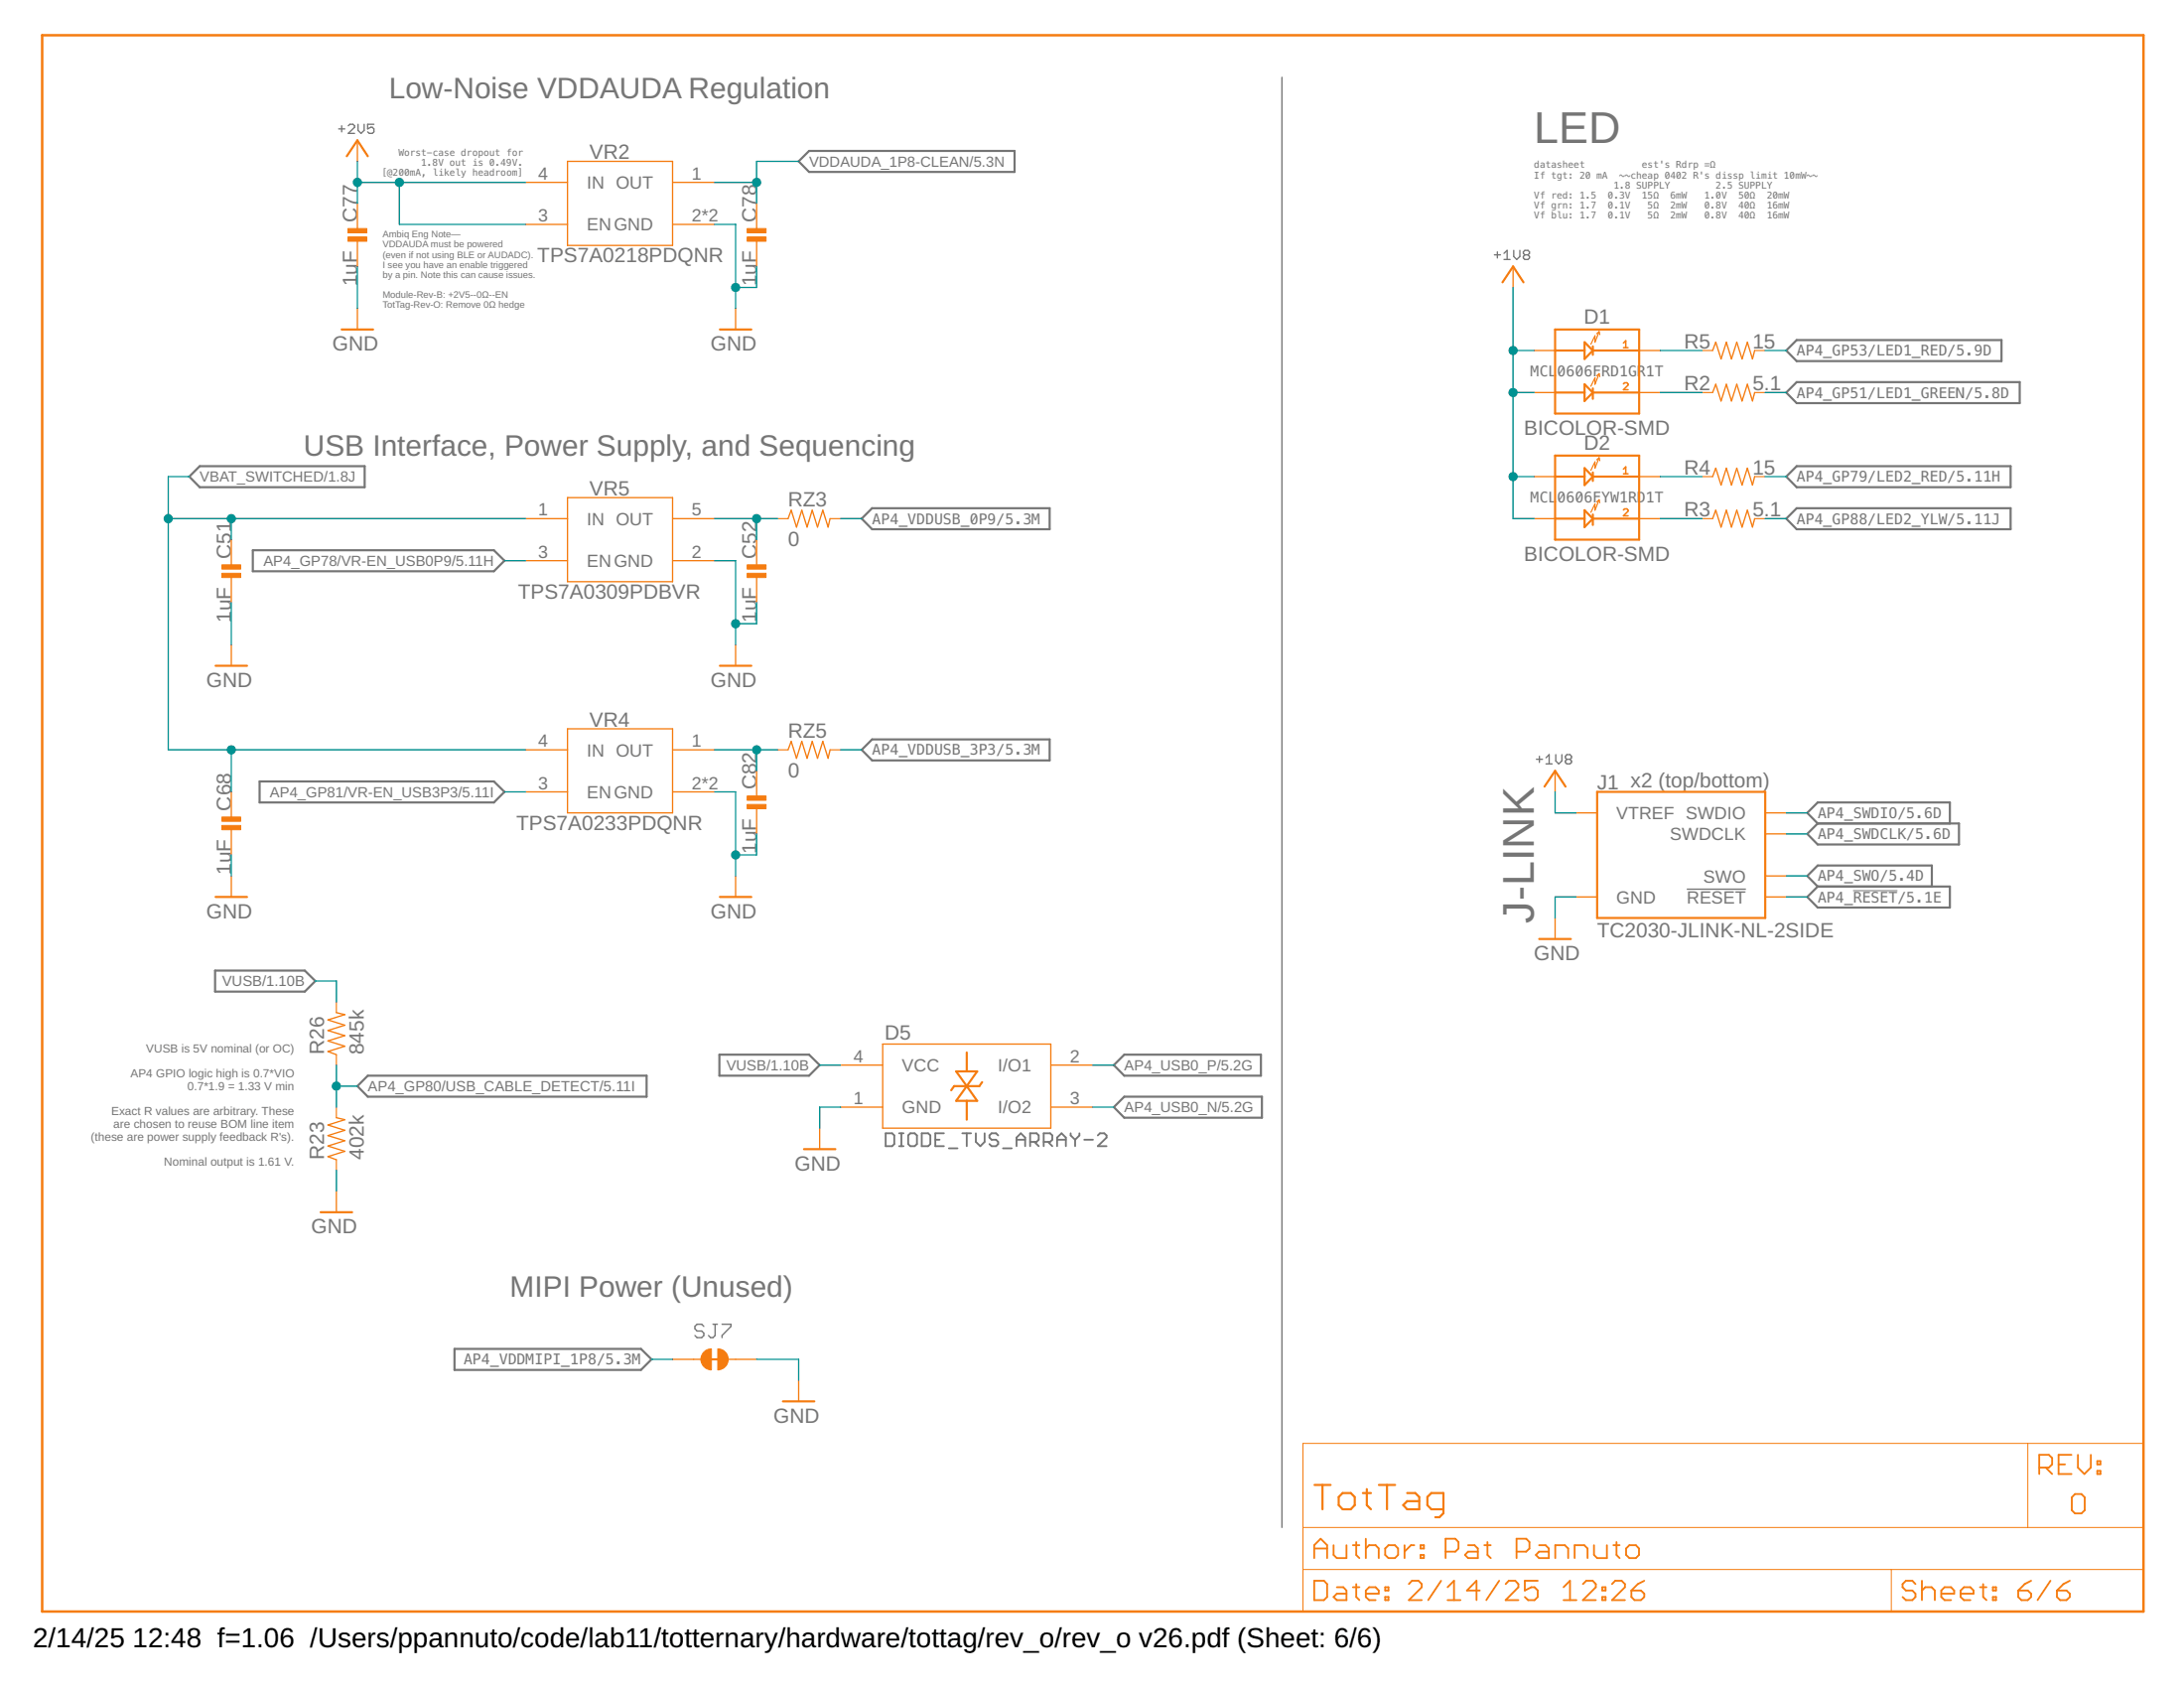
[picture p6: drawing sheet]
<svg xmlns="http://www.w3.org/2000/svg" width="279mm" height="216mm" viewBox="0 0 279 216" stroke-linecap="round" stroke-linejoin="round" font-family="sans-serif">
<g fill="none" stroke="#757575" stroke-width=".17">
<path d="M43.3 16.5h.8M43.7 16.1v.8M44.6 16.1l.2-.2h.3l.3 .2v.2l-.8 .8h.8M45.8 15.9v.8l.4 .4 .4-.4v-.8M47.8 15.9h-.8v.6l.4-.2h.2l.2 .2v.4l-.2 .2h-.4l-.2-.2M164 9.9v185.5M191.2 32.6h.8M191.6 32.2v.8M192.4 32.4l.4-.4v1.2M192.4 33.2h.8M193.7 32v.8l.3 .4 .4-.4v-.8M195.1 32.6h.4"/>
<path d="M195.1 32.6l-.2 .2v.2l.2 .2h.4l.2-.2v-.2l-.2-.2M195.1 32.6l-.2-.2v-.2l.2-.2h.4l.2 .2v.2l-.2 .2M196.6 97.1h.7M196.9 96.7v.8M197.8 96.9l.4-.4v1.2M197.8 97.7h.8M199 96.5v.8l.4 .4 .4-.4v-.8M200.4 97.1h.5M200.4 97.1l-.1 .2v.2l.1 .2h.5l.1-.2v-.2l-.1-.2M200.4 97.1l-.1-.2v-.2l.1-.2h.5l.1 .2v.2l-.1 .2M215.8 113.7h7.6M90 169.7l-.2-.3h-.6l-.3 .3v.2l.3 .3h.6l.2 .3v.3l-.2 .3h-.6l-.3-.3"/>
<path d="M91.2 169.4h.6M91.5 169.4v1.4l-.3 .3h-.3l-.3-.3M92.4 169.4h1.1v.3l-1.1 1.1v.3"/>
</g>
<g fill="none" stroke="#757575" stroke-width=".23">
<path d="M113.3 144.9h.8l.3 .3v1.1l-.3 .3h-.8zM115 146.6h.6M115 144.9h.6M115.3 144.9v1.7M116.2 145.2l.3-.3h.5l.3 .3v1.1l-.3 .3h-.5l-.3-.3zM117.9 144.9h.8l.3 .3v1.1l-.3 .3h-.8zM119.7 145.8h.5M120.8 144.9h-1.1v1.7h1.1M121.4 146.9h1.1M123.1 144.9h1.1M123.7 144.9v1.7M124.8 144.9v1.1l.6 .6 .6-.6v-1.1"/>
<path d="M127.7 145.2l-.3-.3h-.5l-.3 .3v.3l.3 .3h.5l.3 .2v.3l-.3 .3h-.5l-.3-.3M128.3 146.9h1.1M130 145.8h1.1M130 146.6v-1.1l.6-.6 .5 .6v1.1M131.8 146h.8l.3-.2v-.6l-.3-.3h-.8v1.7M132.3 146l.6 .6M133.5 146h.8l.3-.2v-.6l-.3-.3h-.8v1.7M134.1 146l.5 .6M135.2 145.8h1.2M135.2 146.6v-1.1l.6-.6 .6 .6v1.1M137 144.9v.3l.5 .6M137.5 145.8v.8"/>
<path d="M138.1 144.9v.3l-.6 .6M138.7 145.8h1.1M140.4 145.2l.3-.3h.6l.3 .3v.3l-1.2 1.1h1.2"/>
</g>
<g fill="none" stroke="#757575" stroke-width=".28">
<path d="M102.2 20.6l1.3-1.3h26.3v2.7h-26.3zM25.5 59.6h21.2v2.7h-21.2l-1.3-1.3zM228.5 50.2l1.3-1.3h28.6v2.7h-28.6zM228.5 44.8l1.3-1.3h26.3v2.7h-26.3zM32.3 70.4h30.9l1.3 1.3-1.3 1.4h-30.9zM110.2 66.3l1.4-1.3h22.7v2.7h-22.7zM228.5 66.3l1.3-1.3h27.4v2.7h-27.4zM228.5 61l1.3-1.4h27.4v2.7h-27.4zM33.2 99.9h30l1.3 1.4-1.3 1.3h-30zM110.2 95.9l1.4-1.3h22.7v2.7h-22.7zM232.5 105.3l-1.3-1.3 1.3-1.4h16.9v2.7M232.5 105.3h18.1v2.7h-18.1l-1.3-1.3z"/>
<path d="M232.5 113.4h16.9v2.7h-16.9l-1.3-1.4zM232.5 113.4l-1.3-1.4 1.3-1.3h14.6v2.7M27.5 124.1h11.5l1.3 1.4-1.3 1.3h-11.5zM47.1 137.6h35.6v2.7h-35.6l-1.4-1.4zM92 134.9h11.5l1.4 1.3-1.4 1.4h-11.5zM142.5 136.2l1.3-1.3h17.5v2.7h-17.5zM143.8 140.3h17.6v2.7h-17.6l-1.3-1.4zM58.1 172.5h23.9l1.4 1.4-1.4 1.3h-23.9z"/>
</g>
<path d="M237.1 113.9h5.6" fill="none" stroke="#757575" stroke-width=".13"/>
<path d="M5.4 4.5h268.8v201.6h-268.8z" fill="none" stroke="#f57c10" stroke-width=".32"/>
<g fill="none" stroke="#f57c10" stroke-width=".17">
<path d="M45.7 17.9v2.7M45.7 26v3.3M45.7 30.6v3.5M45.7 39.5v2.6M67.2 23.3h5.4M67.2 28.7h5.4M72.6 20.6h13.4v10.8h-13.4zM86 23.3h5.4M86 28.7h5.4M94.1 39.5v2.6M96.8 26v3.3M96.8 30.6v3.5"/>
<path d="M193.6 34.1v2.7M196.3 44.8h2.6M196.3 50.2h2.6M209.7 44.8h2.7M209.7 50.2h2.7M219.1 44.8l.4-1 .7 2.1 .7-2.1 .6 2.1 .7-2.1 .7 2.1 .6-2.1 .7 2.1 .3-1.1M219.1 50.2l.4-1.1 .7 2.2 .7-2.2 .6 2.2 .7-2.2 .7 2.2 .6-2.2 .7 2.2 .3-1.1M29.6 69v3.3M29.6 73.6v3.5M67.2 66.3h5.4M67.2 71.7h5.4M72.6 63.6h13.4v10.8h-13.4z"/>
<path d="M86 66.3h5.4M86 71.7h5.4M96.8 69v3.3M96.8 73.6v3.5M100.8 66.3l.4-1 .7 2.1 .7-2.1 .7 2.1 .6-2.1 .7 2.1 .7-2.1 .6 2.1 .3-1.1M196.3 61h2.6M196.3 66.3h2.6M209.7 61h2.7M209.7 66.3h2.7M219.1 61l.4-1.1 .7 2.1 .7-2.1 .6 2.1 .7-2.1 .7 2.1 .6-2.1 .7 2.1 .3-1M219.1 66.3l.4-1 .7 2.1 .7-2.1 .6 2.1 .7-2.1 .7 2.1 .6-2.1 .7 2.1 .3-1.1M29.6 82.5v2.7"/>
<path d="M67.2 95.9h5.4M72.6 93.2h13.4v10.8h-13.4zM86 95.9h5.4M94.1 82.5v2.7M96.8 98.6v3.2M100.8 95.9l.4-1.1 .7 2.2 .7-2.2 .7 2.2 .6-2.2 .7 2.2 .7-2.2 .6 2.2 .3-1.1M198.9 98.6v2.7M29.6 101.3v3.2M29.6 105.9v3.4M29.6 112v2.7M67.2 101.3h5.4M86 101.3h5.4"/>
<path d="M94.1 112v2.7M96.8 103.2v3.5M198.9 117.4v2.7M201.6 104h2.7M201.6 114.7h2.7M225.8 104h2.7M225.8 106.7h2.7M225.8 112h2.7M225.8 114.7h2.7M43 129.5l1.1 .3-2.1 .7 2.1 .6-2.1 .7 2.1 .7-2.1 .6 2.1 .7-2.1 .7 1 .4M107.5 136.2h5.4M112.9 133.5h21.5v10.8h-21.5z"/>
<path d="M134.4 136.2h5.4M43 143l1.1 .2-2.1 .7 2.1 .7-2.1 .6 2.1 .7-2.1 .7 2.1 .7-2.1 .6 1 .4M43 152.4v2.6M104.9 144.3v2.7M107.5 141.6h5.4M134.4 141.6h5.4M86 173.9h3.7M93.2 173.9h3.6M102.2 176.6v2.6"/>
</g>
<g fill="none" stroke="#f57c10" stroke-width=".28">
<path d="M44.4 20l1.3-2.1 1.4 2.1M192.2 36.1l1.4-2 1.3 2M43.7 42.1h4M92.1 42.1h4M198.9 42.1h10.8v10.8h-10.8zM198.9 44.8h3.8M198.9 50.2h3.8M198.9 58.3h10.8v10.7h-10.8zM202.7 43.8l1.1 1-1.1 1.1zM202.7 49.1l1.1 1.1-1.1 1.1zM202.7 59.9l1.1 1.1-1.1 1zM203.8 44.8h5.9"/>
<path d="M203.8 50.2h5.9M203.8 44.3v1.1M203.8 49.7v1.3M198.9 61h3.8M198.9 66.3h3.8M202.7 65.3l1.1 1-1.1 1.1zM203.8 60.4v1.1M203.8 65.8v1.3M203.8 61h5.9M203.8 66.3h5.9M27.6 85.2h4M92.1 85.2h4"/>
<path d="M27.6 114.7h4M92.1 114.7h4M197.6 100.6l1.3-2 1.4 2M204.3 101.3h21.5v16.1h-21.5zM122.3 137h2.7l-1.3 1.9zM123.7 134.6v2.4M123.7 138.9l1.3 1.9h-2.7zM125.6 138.4l-.3 .5h-3.2l-.4 .5M196.9 120.1h4.1M41 155h4M102.8 147h4.1M123.7 140.8v2.4"/>
<path d="M90.6 173.9h1.9M100.2 179.2h4M168.2 189.9h2M169.2 189.9v3.1M171.3 191.5l.5-.5h1l.5 .5v1l-.5 .5h-1l-.5-.5zM174.3 191h1.1M174.9 190.5v2l.5 .5M176.4 189.9h2.1M177.4 189.9v3.1M180 191h1.1l.5 .5v1.5h-1.6l-.5-.5 .5-.5h1.6M184.7 193h-1.6l-.5-.5v-1l.5-.5h1.6v2.5l-.6 .6h-.5"/>
</g>
<g fill="none" stroke="#f57c10" stroke-width=".23">
<path d="M168.1 199.3v-1.7l.9-.8 .8 .8v1.7M168.1 198.1h1.7M170.6 197.6v1.3l.4 .4h1.3v-1.7M173.1 197.6h.8M173.5 197.2v1.7l.4 .4M174.7 198.1l.5-.5h.8l.4 .5v1.2M174.7 196.8v2.5M177.2 198.1l.4-.5h.9l.4 .5v.8l-.4 .4h-.9l-.4-.4zM179.7 197.6v1.7M180.9 197.6h-.4l-.8 .9M181.7 197.6h.5v.5h-.5zM181.7 198.9h.5v.4h-.5z"/>
<path d="M184.9 198.5h1.3l.4-.4v-.9l-.4-.4h-1.3v2.5M187.8 197.6h.8l.5 .5v1.2h-1.3l-.4-.4 .4-.4h1.3M189.9 197.6h.8M190.3 197.2v1.7l.4 .4M194 198.5h1.2l.5-.4v-.9l-.5-.4h-1.2v2.5M196.9 197.6h.8l.4 .5v1.2h-1.2l-.4-.4 .4-.4h1.2M199 199.3v-1.7h1.2l.4 .5v1.2M201.4 199.3v-1.7h1.3l.4 .5v1.2M203.9 197.6v1.3l.4 .4h1.3v-1.7M206.4 197.6h.8M206.8 197.2v1.7l.4 .4M208.4 197.6h.9l.4 .5v.8l-.4 .4h-.9l-.4-.4v-.8z"/>
<path d="M260.9 187.7h1.2l.4-.4v-.8l-.4-.4h-1.2v2.4M261.7 187.7l.8 .8M263.4 187.3h.8M265 186.1h-1.6v2.4h1.6M265.5 191.1h.8l.4 .4v1.7l-.4 .4h-.8l-.5-.4v-1.7zM265.8 186.1v1.6l.9 .8 .8-.8v-1.6M268.3 188.1h.4v.4h-.4zM268.3 186.9h.4v.4h-.4zM168.1 202.2h1.3l.4 .4v1.7l-.4 .4h-1.3zM171 203h.9l.4 .4v1.3h-1.3l-.4-.4 .4-.5h1.3M173.1 203h.8M173.5 202.6v1.7l.4 .4"/>
<path d="M174.7 203.8h1.7v-.4l-.4-.4h-.8l-.5 .4v.9l.5 .4h.8M177.2 204.3h.4v.4h-.4zM177.2 203h.4v.4h-.4zM180.2 202.6l.4-.4h.9l.4 .4v.4l-1.7 1.7h1.7M184.4 202.2l-1.7 2.5M185.2 204.7h1.6M185.2 203l.8-.8v2.5M189.3 203.4h-1.6l1.2-1.2v2.5M191.8 202.2l-1.7 2.5M192.6 202.6l.4-.4h.8l.4 .4v.4l-1.6 1.7h1.6M196.7 202.2h-1.6v1.2l.8-.4h.4l.4 .4v.9l-.4 .4h-.8l-.4-.4M200 204.7h1.7"/>
<path d="M200 203l.9-.8v2.5M202.5 202.6l.4-.4h.9l.4 .4v.4l-1.7 1.7h1.7M205 204.3h.4v.4h-.4zM205 203h.4v.4h-.4zM206.2 202.6l.4-.4h.9l.4 .4v.4l-1.7 1.7h1.7M208.7 203.4h1.2l.5 .4v.5l-.5 .4h-.8l-.4-.4zM210.4 202.2l-.9 .4-.8 .8M245 202.6l-.4-.4h-.8l-.4 .4v.4l.4 .4h.8l.4 .4v.5l-.4 .4h-.8l-.4-.4M245.9 203.4l.4-.4h.8l.4 .4v1.3M245.9 202.2v2.5M248.3 203.8h1.7v-.4l-.4-.4h-.8l-.5 .4v.9l.5 .4h.8M250.8 203.8h1.7v-.4l-.4-.4h-.9l-.4 .4v.9l.4 .4h.9"/>
<path d="M253.3 203h.8M253.7 202.6v1.7l.4 .4M255 204.3h.4v.4h-.4zM255 203h.4v.4h-.4zM258.2 203.4h1.2l.4 .4v.5l-.4 .4h-.8l-.4-.4zM259.8 202.2l-.8 .4-.8 .8M262.3 202.2l-1.6 2.5M263.1 203.4h1.3l.4 .4v.5l-.4 .4h-.9l-.4-.4zM264.8 202.2l-.8 .4-.9 .8"/>
</g>
<path d="M166.7 184.6h107.5v21.5h-107.5zM166.7 195.4h107.5M259.4 184.6v10.8M166.7 200.7h107.5M242 200.7v5.4" fill="none" stroke="#f57c10" stroke-width=".13"/>
<g fill="#f57c10" stroke="#f57c10" stroke-width=".13">
<path d="M44.5 29.2h2.4v.6h-2.4z"/>
<path d="M44.5 30.3h2.4v.6h-2.4z"/>
<path d="M95.6 29.2h2.4v.6h-2.4z"/>
<path d="M95.6 30.3h2.4v.6h-2.4z"/>
<path d="M28.4 72.2h2.4v.6h-2.4z"/>
<path d="M28.4 73.3h2.4v.6h-2.4z"/>
<path d="M95.6 72.2h2.4v.6h-2.4z"/>
<path d="M95.6 73.3h2.4v.6h-2.4z"/>
<path d="M28.4 104.5h2.4v.6h-2.4z"/>
<path d="M28.4 105.6h2.4v.5h-2.4z"/>
<path d="M95.6 101.8h2.4v.6h-2.4z"/>
<path d="M95.6 102.9h2.4v.5h-2.4z"/>
</g>
<g fill="none" stroke="#f57c10" stroke-width=".15">
<path d="M204.6 47.8l-.6 1.3v-.8l-.5 1.1M204.6 42.4l-.6 1.4v-.9l-.5 1.1M204.6 58.5l-.6 1.4v-.8l-.5 1.1M204.6 47.8l-.3 .3M204.6 47.8l.1 .4M204.6 42.4l-.3 .3M204.6 42.4l.1 .4M204.6 58.5l-.3 .3M204.6 58.5l.1 .4M217.8 44.8h1.3M217.8 50.2h1.3M224.5 44.8h1.3"/>
<path d="M224.5 50.2h1.3M99.5 66.3h1.3M106.2 66.3h1.3M204.6 63.9l-.6 1.4v-.8l-.5 1M204.6 63.9l-.3 .3M204.6 63.9l.1 .4M217.8 61h1.3M217.8 66.3h1.3M224.5 61h1.3M224.5 66.3h1.3M99.5 95.9h1.3M106.2 95.9h1.3"/>
<path d="M43 128.2v1.3M43 134.9v1.3M43 141.6v1.4M43 148.3v1.4"/>
</g>
<path d="M207.7 43.9l.3-.3v.9M207.7 44.5h.6M207.7 49.1l.1-.1h.3l.2 .1v.2l-.6 .5h.6M207.7 60l.3-.3v.9M207.7 65.2l.1-.1h.3l.2 .1v.2l-.6 .6h.6M207.7 60.6h.6" fill="none" stroke="#f57c10" stroke-width=".19"/>
<g fill="#f57c10" stroke="#f57c10" stroke-width=".13">
<path d="M91.8 172.5a1.3 1.3 0 0 1 1.4 1.4h-1.4z" fill-rule="evenodd"/>
<path d="M91.8 173.9h1.4a1.34 1.34 0 0 1-1.4 1.3z" fill-rule="evenodd"/>
<path d="M90.1 172.9a1.27 1.27 0 0 1 .9-.4v2.7a1.35 1.35 0 0 1-1.2-.8 1.35 1.35 0 0 1 .3-1.5z" fill-rule="evenodd"/>
</g>
<g fill="none" stroke="#009292" stroke-width=".17">
<path d="M45.7 20.6v5.4M45.7 34.1v5.4M45.7 23.3h21.5M51.1 23.3v5.4h16.1M91.4 28.7h2.7v10.8M91.4 23.3h5.4M96.8 34.1v2.7h-2.7M102.2 20.6h-5.4v5.4M193.6 36.8v29.5h2.7M193.6 50.2h2.7M193.6 44.8h2.7M212.4 50.2h5.4"/>
<path d="M212.4 44.8h5.4M225.8 50.2h2.7M225.8 44.8h2.7M21.5 66.3h45.7M24.2 61h-2.7v34.9h45.7M29.6 66.3v2.7M29.6 77.1v5.4M64.5 71.7h2.7M91.4 71.7h2.7v10.8M91.4 66.3h8.1M96.8 66.3v2.7M96.8 77.1v2.7h-2.7"/>
<path d="M107.5 66.3h2.7M193.6 61h2.7M212.4 66.3h5.4M212.4 61h5.4M225.8 66.3h2.7M225.8 61h2.7M29.6 95.9v5.4M91.4 95.9h8.1M96.8 95.9v2.7M107.5 95.9h2.7M29.6 109.3v2.7M64.5 101.3h2.7"/>
<path d="M91.4 101.3h2.7v10.7M96.8 106.7v2.6h-2.7M198.9 101.3v2.7h2.7M201.6 114.7h-2.7v2.7M228.5 114.7h2.7M228.5 104h2.7M228.5 106.7h2.7M228.5 112h2.7M40.3 125.5h2.7v2.7M43 136.2v5.4M43 138.9h2.7M104.9 136.2h2.6"/>
<path d="M139.8 136.2h2.7M43 149.7v2.7M107.5 141.6h-2.6v2.7M139.8 141.6h2.7M83.4 173.9h2.6M96.8 173.9h5.4v2.7"/>
</g>
<g fill="#009292" stroke="#009292" stroke-width=".13">
<circle cx="94.1" cy="36.8" r=".53"/>
<circle cx="94.1" cy="109.3" r=".53"/>
<circle cx="94.1" cy="79.8" r=".53"/>
<circle cx="193.6" cy="44.8" r=".53"/>
<circle cx="193.6" cy="61" r=".53"/>
<circle cx="193.6" cy="50.2" r=".53"/>
<circle cx="45.7" cy="23.3" r=".53"/>
<circle cx="51.1" cy="23.3" r=".53"/>
<circle cx="96.8" cy="66.3" r=".53"/>
<circle cx="96.8" cy="95.9" r=".53"/>
<circle cx="29.6" cy="95.9" r=".53"/>
<circle cx="21.5" cy="66.3" r=".53"/>
<circle cx="29.6" cy="66.3" r=".53"/>
<circle cx="43" cy="138.9" r=".53"/>
<circle cx="96.8" cy="23.3" r=".53"/>
</g>
<g font-size="5.7" fill="#757575">
<text x="196.3" y="18.2">LED</text>
<text x="196.3" y="118.1" transform="rotate(-90 196.3 118.1)">J-LINK</text>
</g>
<g font-size="3.8" fill="#757575">
<text x="49.8" y="12.6">Low-Noise VDDAUDA Regulation</text>
<text x="38.8" y="58.3">USB Interface, Power Supply, and Sequencing</text>
<text x="65.2" y="165.8">MIPI Power (Unused)</text>
</g>
<g font-size="3.5">
<text x="4.2" y="210.7">2/14/25</text>
<text x="17" y="210.7">12:48 f=1.06 /Users/ppannuto/code/lab11/totternary/hardware/tottag/rev_o/rev_o v26.pdf (Sheet: 6/6)</text>
</g>
<g font-size="2.6" fill="#757575">
<text x="75.4" y="20.4">VR2</text>
<text x="45.7" y="28.4" transform="rotate(-90 45.7 28.4)">C77</text>
<text x="96.8" y="28.4" transform="rotate(-90 96.8 28.4)">C78</text>
<text x="68.7" y="33.6">TPS7A0218PDQNR</text>
<text x="45.7" y="36.6" transform="rotate(-90 45.7 36.6)">1uF</text>
<text x="96.8" y="36.6" transform="rotate(-90 96.8 36.6)">1uF</text>
<text x="202.6" y="41.3">D1</text>
<text x="42.5" y="44.8">GND</text>
<text x="90.9" y="44.8">GND</text>
<text x="215.4" y="44.5">R5</text>
<text x="224.2" y="44.6">15</text>
<text x="215.4" y="49.9">R2</text>
<text x="224.2" y="49.9">5.1</text>
<text x="195" y="55.6">BICOLOR-SMD</text>
<text x="202.6" y="57.5">D2</text>
<text x="75.4" y="63.4">VR5</text>
<text x="100.8" y="64.8">RZ3</text>
<text x="215.4" y="60.7">R4</text>
<text x="224.2" y="60.7">15</text>
<text x="29.6" y="71.4" transform="rotate(-90 29.6 71.4)">C51</text>
<text x="96.8" y="71.4" transform="rotate(-90 96.8 71.4)">C52</text>
<text x="100.8" y="69.8">0</text>
<text x="195" y="71.7">BICOLOR-SMD</text>
<text x="215.4" y="66">R3</text>
<text x="224.2" y="66.1">5.1</text>
<text x="66.3" y="76.6">TPS7A0309PDBVR</text>
<text x="29.6" y="79.6" transform="rotate(-90 29.6 79.6)">1uF</text>
<text x="96.8" y="79.6" transform="rotate(-90 96.8 79.6)">1uF</text>
<text x="26.4" y="87.8">GND</text>
<text x="90.9" y="87.8">GND</text>
<text x="75.4" y="93">VR4</text>
<text x="100.8" y="94.3">RZ5</text>
<text x="96.8" y="101" transform="rotate(-90 96.8 101)">C82</text>
<text x="100.8" y="99.4">0</text>
<text x="204.3" y="101">J1 x2 (top/bottom)</text>
<text x="29.6" y="103.7" transform="rotate(-90 29.6 103.7)">C68</text>
<text x="66.1" y="106.1">TPS7A0233PDQNR</text>
<text x="29.6" y="111.9" transform="rotate(-90 29.6 111.9)">1uF</text>
<text x="96.8" y="109.2" transform="rotate(-90 96.8 109.2)">1uF</text>
<text x="26.4" y="117.4">GND</text>
<text x="90.9" y="117.4">GND</text>
<text x="204.3" y="119.8">TC2030-JLINK-NL-2SIDE</text>
<text x="196.3" y="122.8">GND</text>
<text x="41.4" y="134.9" transform="rotate(-90 41.4 134.9)">R26</text>
<text x="46.5" y="134.9" transform="rotate(-90 46.5 134.9)">845k</text>
<text x="113.2" y="133">D5</text>
<text x="41.4" y="148.3" transform="rotate(-90 41.4 148.3)">R23</text>
<text x="46.5" y="148.3" transform="rotate(-90 46.5 148.3)">402k</text>
<text x="101.7" y="149.7">GND</text>
<text x="39.8" y="157.7">GND</text>
<text x="99" y="181.9">GND</text>
</g>
<g font-size="2.3" fill="#757575">
<text x="68.9" y="23">4</text>
<text x="88.5" y="23">1</text>
<text x="68.9" y="28.3">3</text>
<text x="75.1" y="24.1">IN OUT</text>
<text x="75.1" y="29.5">ENGND</text>
<text x="88.5" y="28.3">2*2</text>
<text x="68.9" y="66">1</text>
<text x="88.5" y="66">5</text>
<text x="68.9" y="71.3">3</text>
<text x="75.1" y="67.1">IN OUT</text>
<text x="88.5" y="71.3">2</text>
<text x="75.1" y="72.5">ENGND</text>
<text x="68.9" y="95.5">4</text>
<text x="88.5" y="95.5">1</text>
<text x="68.9" y="100.9">3</text>
<text x="75.1" y="96.7">IN OUT</text>
<text x="88.5" y="100.9">2*2</text>
<text x="75.1" y="102.1">ENGND</text>
<text x="206.8" y="104.8">VTREF SWDIO</text>
<text x="213.7" y="107.5">SWDCLK</text>
<text x="217.9" y="112.8">SWO</text>
<text x="206.8" y="115.5">GND</text>
<text x="215.8" y="115.5">RESET</text>
<text x="109.2" y="135.9">4</text>
<text x="115.4" y="137">VCC</text>
<text x="127.7" y="137">I/O1</text>
<text x="136.9" y="135.9">2</text>
<text x="109.2" y="141.2">1</text>
<text x="115.4" y="142.4">GND</text>
<text x="127.7" y="142.4">I/O2</text>
<text x="136.9" y="141.2">3</text>
</g>
<g font-size="1.9" fill="#757575">
<text x="103.5" y="21.3">VDDAUDA_1P8-CLEAN/5.3N</text>
<text x="229.9" y="45.5">AP4_GP53/LED1_RED/5.9D</text>
<text x="195.8" y="48.2">MCL</text>
<text x="199.2" y="48.2">0606FRD1GR1T</text>
<text x="229.9" y="50.9">AP4_GP51/LED1_GREEN/5.8D</text>
<text x="25.6" y="61.6">VBAT_SWITCHED/1.8J</text>
<text x="195.8" y="64.3">MCL</text>
<text x="199.2" y="64.3">0606FYW1RD1T</text>
<text x="229.9" y="61.6">AP4_GP79/LED2_RED/5.11H</text>
<text x="111.6" y="67">AP4_VDDUSB_0P9/5.3M</text>
<text x="229.9" y="67">AP4_GP88/LED2_YLW/5.11J</text>
<text x="33.7" y="72.4">AP4_GP78/VR-EN_USB0P9/5.11H</text>
<text x="34.5" y="101.9">AP4_GP81/VR-EN_USB3P3/5.11I</text>
<text x="111.6" y="96.6">AP4_VDDUSB_3P3/5.3M</text>
<text x="232.5" y="104.6">AP4_SWDIO/5.6D</text>
<text x="232.5" y="107.3">AP4_SWDCLK/5.6D</text>
<text x="232.5" y="112.7">AP4_SWO/5.4D</text>
<text x="232.5" y="115.4">AP4_RESET/5.1E</text>
<text x="28.4" y="126.1">VUSB/1.10B</text>
<text x="92.9" y="136.9">VUSB/1.10B</text>
<text x="143.8" y="136.9">AP4_USB0_P/5.2G</text>
<text x="47.1" y="139.6">AP4_GP80/USB_CABLE_DETECT/5.11I</text>
<text x="143.8" y="142.3">AP4_USB0_N/5.2G</text>
<text x="59.3" y="174.5">AP4_VDDMIPI_1P8/5.3M</text>
</g>
<g font-size="1.5" fill="#757575">
<text x="16.7" y="137.8">AP4 GPIO logic high is 0.7*VIO</text>
<text x="18.7" y="134.6">VUSB is 5V nominal (or OC)</text>
<text x="14.2" y="142.7">Exact R values are arbitrary. These</text>
<text x="24" y="139.4">0.7*1.9 = 1.33 V min</text>
<text x="11.6" y="145.9">(these are power supply feedback R's).</text>
<text x="14.5" y="144.3">are chosen to reuse BOM line item</text>
<text x="21" y="149.1">Nominal output is 1.61 V.</text>
</g>
<g font-size="1.2" fill="#757575">
<text x="48.8" y="22.5">[@200mA, likely headroom]</text>
<text x="51" y="19.9">Worst-case dropout for</text>
<text x="53.9" y="21.2">1.8V out is 0.49V.</text>
<text x="196.3" y="21.5">datasheet</text>
<text x="196.3" y="22.8">If tgt: 20 mA</text>
<text x="207.1" y="22.8">~~cheap 0402 R's dissp limit 10mW~~</text>
<text x="210.1" y="21.5">est's Rdrp =Ω</text>
<text x="196.3" y="25.4">Vf red: 1.5</text>
<text x="196.3" y="26.7">Vf grn: 1.7</text>
<text x="196.3" y="28">Vf blu: 1.7</text>
<text x="205.7" y="25.4">0.3V</text>
<text x="205.7" y="26.7">0.1V</text>
<text x="205.7" y="28">0.1V</text>
<text x="206.4" y="24.1">1.8 SUPPLY</text>
<text x="210.1" y="25.4">15Ω</text>
<text x="210.8" y="26.7">5Ω</text>
<text x="210.8" y="28">5Ω</text>
<text x="213.7" y="25.4">6mW</text>
<text x="213.7" y="26.7">2mW</text>
<text x="213.7" y="28">2mW</text>
<text x="218" y="25.4">1.0V</text>
<text x="218" y="26.7">0.8V</text>
<text x="218" y="28">0.8V</text>
<text x="219.5" y="24.1">2.5 SUPPLY</text>
<text x="222.4" y="25.4">50Ω</text>
<text x="222.4" y="26.7">40Ω</text>
<text x="222.4" y="28">40Ω</text>
<text x="226" y="25.4">20mW</text>
<text x="226" y="26.7">16mW</text>
<text x="226" y="28">16mW</text>
<text x="48.9" y="30.4">Ambiq Eng Note—</text>
<text x="48.9" y="31.7">VDDAUDA must be powered</text>
<text x="48.9" y="33">(even if not using BLE or AUDADC).</text>
<text x="48.9" y="34.3">I see you have an enable triggered</text>
<text x="48.9" y="35.5">by a pin. Note this can cause issues.</text>
<text x="48.9" y="38.1">Module-Rev-B: +2V5--0Ω--EN</text>
<text x="48.9" y="39.4">TotTag-Rev-O: Remove 0Ω hedge</text>
</g>
</svg>
